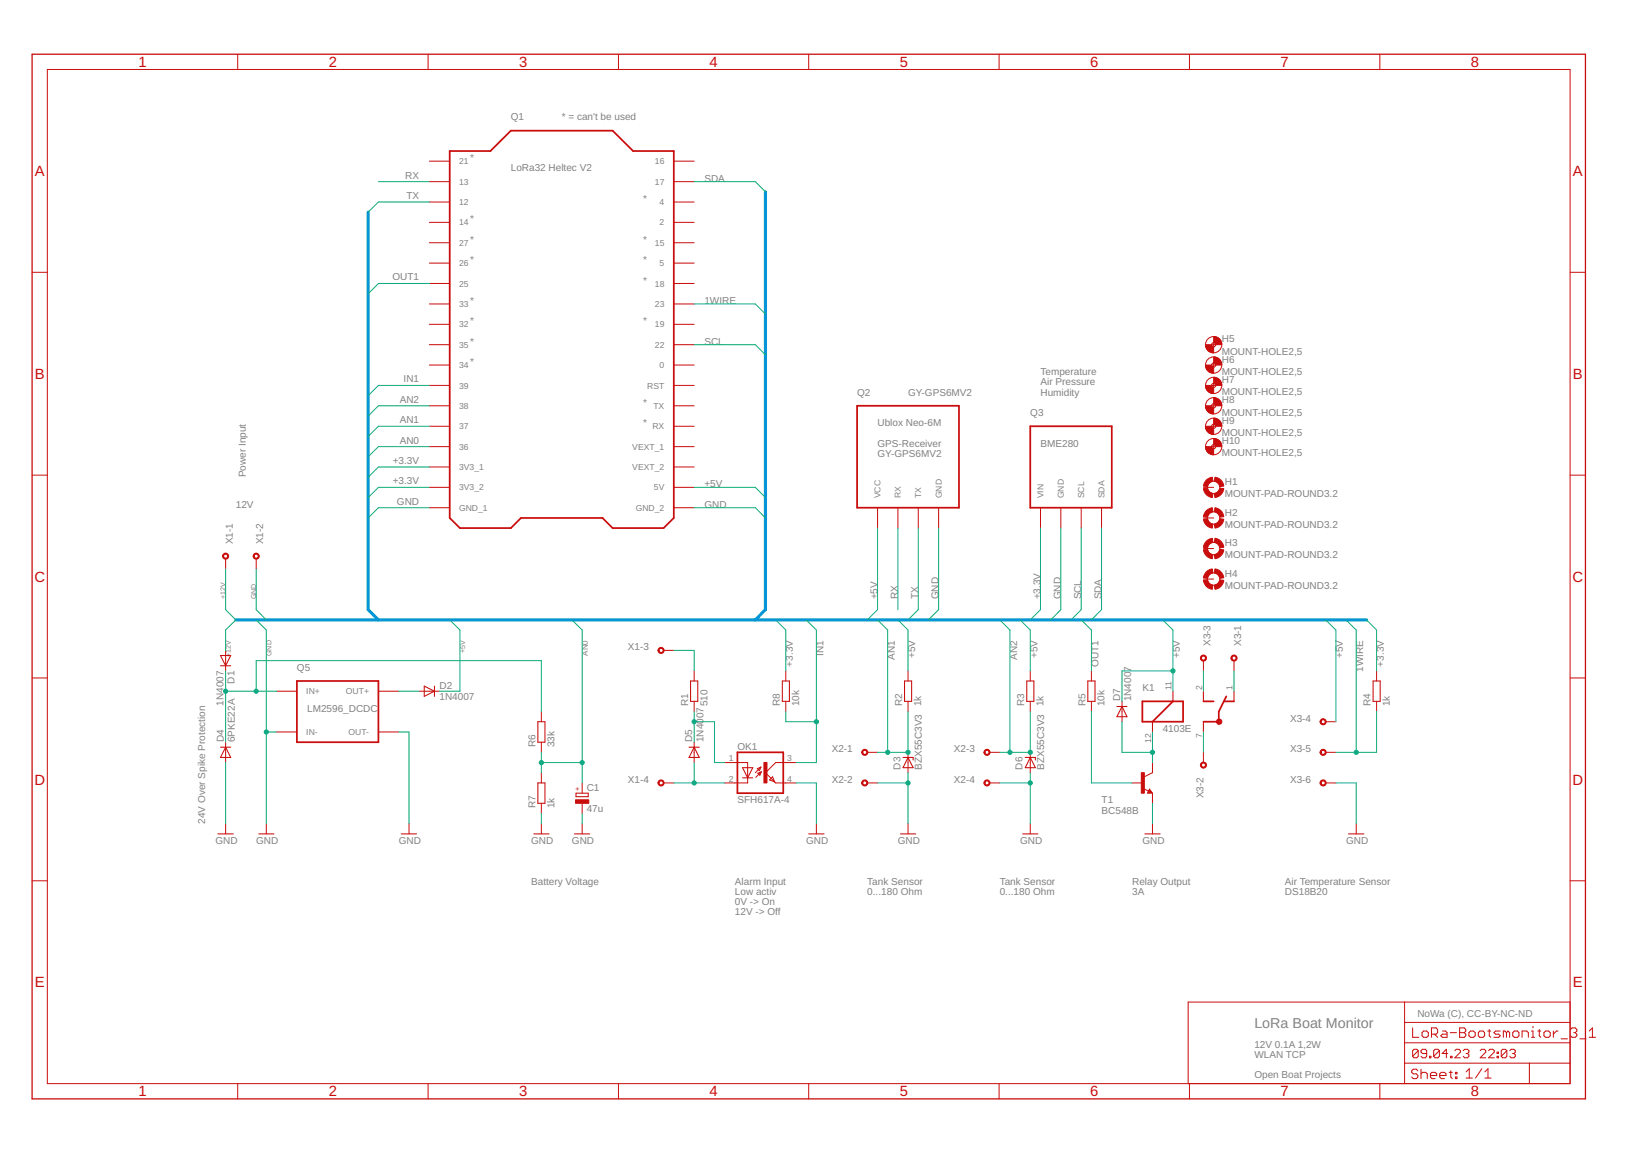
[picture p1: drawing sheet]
<svg xmlns="http://www.w3.org/2000/svg" width="297mm" height="210mm" viewBox="0 0 297 210" stroke-linecap="round" stroke-linejoin="round" font-family="sans-serif">
<g fill="none" stroke="#c90d0c" stroke-width=".18">
<path d="M8.6 12.6h277.2v184.5h-277.2zM43.3 9.9v2.7M77.9 9.9v2.7M112.6 9.9v2.7M147.2 9.9v2.7M181.8 9.9v2.7M216.5 9.9v2.7M251.1 9.9v2.7M78.1 29.3h3.8M78.1 33h3.8M78.1 36.7h3.8M122.6 29.3h3.7"/>
<path d="M122.6 33h3.7M122.6 36.7h3.7M5.8 49.5h2.8M78.1 40.4h3.8M78.1 44.2h3.8M78.1 47.9h3.8M78.1 51.6h3.8M78.1 55.3h3.8M78.1 59h3.8M122.6 40.4h3.7M122.6 44.2h3.7M122.6 47.9h3.7"/>
<path d="M122.6 51.6h3.7M122.6 55.3h3.7M122.6 59h3.7M285.8 49.5h2.8M78.1 62.7h3.8M78.1 66.4h3.8M78.1 70.1h3.8M78.1 73.8h3.8M78.1 77.5h3.8M122.6 62.7h3.7M122.6 66.4h3.7M122.6 70.1h3.7"/>
<path d="M122.6 73.8h3.7M122.6 77.5h3.7M220.5 62.7h.8M220.5 66.4h.8M220.5 70.1h.8M220.5 73.8h.8M220.5 77.5h.8M220.9 62.3v.8M220.9 66v.8M220.9 69.7v.8M220.9 73.4v.8M220.9 77.2v.7"/>
<path d="M5.8 86.4h2.8M78.1 88.6h3.8M78.1 81.2h3.8M78.1 84.9h3.8M78.1 92.4h3.8M122.6 88.6h3.7M122.6 81.2h3.7M122.6 84.9h3.7M122.6 92.4h3.7M159.7 92.4v3.7M163.4 92.4v3.7M167.1 92.4v3.7"/>
<path d="M170.8 92.4v3.7M189.4 92.4v3.7M193.1 92.4v3.7M196.8 92.4v3.7M200.5 92.4v3.7M219 88.6h1.9M219 94.2h1.9M219 99.8h1.9M220.5 81.2h.8M220.9 80.9v.7M285.8 86.4h2.8M41.1 101.6v1.9"/>
<path d="M41.1 118.3v3.7M46.6 101.6v1.9M120.8 118.3h1.8M219 105.3h1.9M5.8 123.3h2.8M41.1 135v3.7M50.3 125.7h3.7M50.3 133.1h3.7M68.9 125.7h3.7M68.9 133.1h3.7M76.3 125.7h3.7M98.5 129.4v1.9"/>
<path d="M98.5 135v1.8M126.3 122v1.9M126.3 127.6v1.8M126.3 135v3.7M131.9 138.7h4.2v.9M137.8 139.8l.7-.3-.3 .7zM138.5 139.5l-1 1M143 122v1.9M143 127.6v1.8M144.9 138.7h-3.7l-1.9 1.8 1.9 1.9h3.7M157.9 136.8h1.8M165.3 122v1.9"/>
<path d="M165.3 127.6v1.8M165.3 136.8v3.7M180.1 136.8h1.9M187.5 122v1.9M187.5 127.6v1.8M187.5 136.8v3.7M198.6 122v1.9M198.6 127.6v1.8M204.2 127.6v3.7M209.8 138.7v1.8l-1.5 .8M219 120.2v1.8M219 136.8v1.9"/>
<path d="M224.6 120.2v1.8M241.3 136.8h1.8M241.3 131.3h1.8M250.5 122v1.9M250.5 127.6v1.8M285.8 123.3h2.8M41.1 149.8v1.9M48.5 149.8v1.9M74.4 149.8v1.9M98.5 140.5v1.9M98.5 146.1v1.9M98.5 149.8v1.9"/>
<path d="M106 142.4v1.9M106 146.1v1.9M106 149.8v1.9M120.8 142.4h1.8M136.1 141.5v.9h-4.2M137.9 140.7l.7-.3-.3 .6zM138.6 140.4l-1 1M140.6 141.3l.4 .9-.9-.3zM148.6 149.8v1.9M157.9 142.4h1.8M165.3 149.8v1.9M180.1 142.4h1.9"/>
<path d="M187.5 149.8v1.9M206.1 142.4h1.8M208.1 143.4l.9 .5M209.2 143.5l.6 .8h-.9zM209.8 144.3v1.8M209.8 149.8v1.9M241.3 142.4h1.8M246.8 149.8v1.9M5.8 160.2h2.8M285.8 160.2h2.8M43.3 197.1v2.8M77.9 197.1v2.8"/>
<path d="M112.6 197.1v2.8M147.2 197.1v2.8M181.8 197.1v2.8M216.5 197.1v2.8M251.1 197.1v2.8M255.7 193.4h30.1M255.7 182.3v14.8M255.7 189.7h30.1M255.7 186h30.1M257.1 187v1.7h1.2M258.1 194.8l-.3-.3h-.6l-.3 .3v.3l.3 .2h.6l.3 .3v.3l-.3 .3h-.6l-.3-.3M258.1 191.1l-.2-.2h-.5l-.3 .2v1"/>
<path d="M258.1 191.1v1l-.2 .3h-.5l-.3-.3M258.1 191.1l-1 1M258.6 194.5v1.7M258.6 195.3l.3-.2h.6l.3 .2v.9M259.1 187.5h.6l.3 .3v.6l-.3 .3h-.6l-.3-.3v-.6zM259.7 191.6h-.8l-.3-.2v-.3l.3-.2h.5l.3 .2v1l-.3 .3h-.5l-.3-.3M260.2 192.1h.2v.3h-.2zM260.3 195.6h1.2v-.3l-.3-.2h-.6l-.3 .2v.6l.3 .3h.6M260.5 188.1h.9l.3-.3v-.5l-.3-.3h-.9v1.7M261.1 188.1l.6 .6M262 191.1l-.3-.2h-.5l-.3 .2v1M262 191.1v1l-.3 .3h-.5l-.3-.3"/>
<path d="M262 191.1l-1.1 1M262 195.6h1.2v-.3l-.3-.2h-.6l-.3 .2v.6l.3 .3h.6M262.5 187.5h.6l.3 .3v.9h-.9l-.3-.3 .3-.3h.9M263.5 191.6h-1l.7-.7v1.5M263.8 195.1h.5M263.9 187.8h1.2M264 192.1h.3v.3h-.3zM264.1 194.8v1.1l.2 .3M264.8 191.1l.2-.2h.6l.2 .2v.3l-1 1h1M264.9 195.1h.3v.2h-.3zM264.9 195.9h.3v.3h-.3zM265.7 187h.8l.3 .3v.2l-.3 .3 .3 .3v.3l-.3 .3h-.8z"/>
<path d="M265.7 187.8h.8M266.3 191.1l.3-.2h.5l.3 .2v.3l-.3 .2M266.8 191.6h.3M266.8 195l.6-.6v1.7M266.8 196.1h1.2M267.1 191.6l.3 .3v.2l-.3 .3h-.5l-.3-.3M267.4 187.8l.3-.3h.5l.3 .3v.6l-.3 .3h-.5l-.3-.3zM269.3 187.5h.6l.3 .3v.6l-.3 .3h-.6l-.2-.3v-.6zM269.4 191.1l.3-.2h.5l.2 .2v.3l-1 1h1M269.7 194.4l-1.1 1.7M270.3 196.1h1.1M270.3 195l.5-.6v1.7"/>
<path d="M270.8 187.5h.5M270.9 191.1l.3-.2h.5l.3 .2v.3l-1.1 1h1.1M271.1 187.3v1.1l.2 .3M272.5 192.1h.2v.3h-.2zM272.5 191.4h.2v.2h-.2zM273 187.5h-.8l-.3 .3 .3 .3h.6l.2 .3-.2 .3h-.9M274.2 187.8l-.3-.3h-.3v1.2M274.2 187.8v.9M274.2 187.8l.3-.3 .3 .3v.9M274.3 191.1l-.3-.2h-.5l-.3 .2v1M274.3 191.1v1l-.3 .3h-.5l-.3-.3M274.3 191.1l-1.1 1"/>
<path d="M274.8 191.1l.2-.2h.5l.3 .2v.3l-.3 .2M275.3 191.6h.2M275.5 191.6l.3 .3v.2l-.3 .3h-.5l-.2-.3M275.6 187.5h.6l.3 .3v.6l-.3 .3h-.6l-.3-.3v-.6zM277 188.7v-1.2h.9l.3 .3v.9M278.4 193.4v3.7M278.7 188.7h.6M278.7 187.5h.3v1.2M279 186.7v.3M279.9 187.5h.5M280.2 187.3v1.1l.2 .3M281 187.8l.3-.3h.6l.3 .3v.6l-.3 .3h-.6l-.3-.3z"/>
<path d="M282.7 187.5v1.2M283.6 187.5h-.3l-.6 .6M284.1 189h1.2M285.8 182.3h-69.5v14.8M285.9 187.3l.2-.3h.6l.3 .3v.2l-.3 .3M286.4 187.8h.3M286.7 187.8l.3 .3v.3l-.3 .3h-.6l-.2-.3M287.5 189h1.2M289.3 188.7h1.1M289.3 187.5l.5-.5v1.7"/>
<circle cx="220.9" cy="66.4" r="1.48"/>
<circle cx="220.9" cy="77.5" r="1.48"/>
<circle cx="220.9" cy="62.7" r="1.48"/>
<circle cx="220.9" cy="70.1" r="1.48"/>
<circle cx="220.9" cy="73.8" r="1.48"/>
<circle cx="220.9" cy="70.1" r=".38"/>
<circle cx="220.9" cy="73.8" r=".38"/>
<circle cx="220.9" cy="77.5" r=".38"/>
<circle cx="220.9" cy="62.7" r=".38"/>
<circle cx="220.9" cy="66.4" r=".38"/>
<circle cx="220.9" cy="81.2" r="1.48"/>
<circle cx="220.9" cy="88.6" r="1.12"/>
<circle cx="220.9" cy="94.2" r="1.12"/>
<circle cx="220.9" cy="99.8" r="1.12"/>
<circle cx="220.9" cy="81.2" r=".38"/>
<circle cx="220.9" cy="105.3" r="1.12"/>
</g>
<path d="M5.8 9.9h282.8v190h-282.8z" fill="none" stroke="#c90d0c" stroke-width=".23"/>
<g fill="none" stroke="#c90d0c" stroke-width=".19">
<path d="M40.1 119.2h1.9l-.9 1.9zM40.1 121.1h1.9M40.1 135.9h1.9M41.1 135.9l.9 1.9h-1.9zM77.2 124.8l1.9 .9-1.9 1zM79.1 124.8v1.9M97.9 131.3h1.3v3.7h-1.3zM125.4 135.9h1.9M125.7 123.9h1.3v3.7h-1.3zM126.3 135.9l1 1.9h-1.9zM135.1 139.6h1.9l-.9 1.9zM136.1 139.6v1.9"/>
<path d="M142.4 123.9h1.3v3.7h-1.3zM164.4 137.8h1.8v.4M164.6 123.9h1.3v3.7h-1.3zM165.3 137.8l.9 1.8h-1.8zM186.6 137.8h1.8v.4M186.9 123.9h1.3v3.7h-1.3zM187.5 137.8l.9 1.8h-1.8zM198 123.9h1.3v3.7h-1.3zM203.3 128.5h1.8M204.2 128.5l.9 1.9h-1.8zM209.8 131.3v1.8M213.5 125.7v1.9"/>
<path d="M219 125.7v1.9M219 131.3v1.8M224.6 125.7v1.9M249.9 123.9h1.3v3.7h-1.3zM39.7 151.7h2.8M47.1 151.7h2.8M73 151.7h2.8M97.2 151.7h2.7M97.9 142.4h1.3v3.7h-1.3zM104.6 151.7h2.7M104.8 144.3h2.3v.6h-2.3zM135.1 141.5h1.9"/>
<path d="M147.2 151.7h2.8M163.9 151.7h2.8M186.1 151.7h2.8M208.4 151.7h2.8M209.2 143.9l.1 .2h-.3l.2-.4 .4 .5h-.6M245.4 151.7h2.8"/>
</g>
<g fill="#c90d0c" stroke="#c90d0c" stroke-width=".18">
<path d="M104.8 145.5h2.4v.6h-2.4z"/>
<path d="M139 138.7h.6v3.7h-.6z"/>
<path d="M207.7 140.5h.6v3.8h-.6z"/>
</g>
<g fill="#c90d0c" stroke="#c90d0c" stroke-width=".18">
<path d="M221.1 86.8a1.8 1.8 0 0 1 1.6 1.6l-.7 .1a1.17 1.17 0 0 0-1-1z" fill-rule="evenodd"/>
<path d="M219.6 87.3l.6-.4 .5-.1v.7a1.18 1.18 0 0 0-.9 1l-.8-.1z" fill-rule="evenodd"/>
<path d="M219 88.9l.8-.1a1.19 1.19 0 0 0 .9 1v.7a1.85 1.85 0 0 1-1.7-1.6z" fill-rule="evenodd"/>
<path d="M221 89.8a1.18 1.18 0 0 0 1-1l.7 .1a1.85 1.85 0 0 1-1.6 1.6z" fill-rule="evenodd"/>
<path d="M221.1 92.4a1.85 1.85 0 0 1 1.6 1.6l-.7 .1a1.18 1.18 0 0 0-1-1z" fill-rule="evenodd"/>
<path d="M219.6 92.9l1.1-.5v.7a1.19 1.19 0 0 0-.9 1l-.8-.1z" fill-rule="evenodd"/>
<path d="M219 94.4l.8-.1a1.18 1.18 0 0 0 .9 1v.8a1.85 1.85 0 0 1-1.7-1.7z" fill-rule="evenodd"/>
<path d="M221 95.3a1.17 1.17 0 0 0 1-1l.7 .1a1.86 1.86 0 0 1-1.6 1.7z" fill-rule="evenodd"/>
<path d="M221.1 97.9a1.85 1.85 0 0 1 1.6 1.6l-.7 .1a1.13 1.13 0 0 0-1-.9z" fill-rule="evenodd"/>
<path d="M219.6 98.4l.6-.4 .5-.1v.8a1.12 1.12 0 0 0-.9 .9l-.8-.1 .2-.5z" fill-rule="evenodd"/>
<path d="M219 100l.8-.1a1.14 1.14 0 0 0 .9 1v.7a1.85 1.85 0 0 1-1.7-1.6z" fill-rule="evenodd"/>
<path d="M221 100.9a1.11 1.11 0 0 0 1-1l.7 .1a1.86 1.86 0 0 1-1.6 1.6z" fill-rule="evenodd"/>
<path d="M221.1 103.5a1.86 1.86 0 0 1 1.6 1.6l-.7 .1a1.13 1.13 0 0 0-1-1z" fill-rule="evenodd"/>
<path d="M219.6 104l.6-.4 .5-.1v.7a1.12 1.12 0 0 0-.9 1l-.8-.1z" fill-rule="evenodd"/>
<path d="M219 105.6l.8-.1a1.14 1.14 0 0 0 .9 .9v.8a1.85 1.85 0 0 1-1.7-1.6z" fill-rule="evenodd"/>
<path d="M221 106.4a1.18 1.18 0 0 0 1-.9l.7 .1a1.85 1.85 0 0 1-1.6 1.6z" fill-rule="evenodd"/>
<path d="M40.7 100.8a.56 .56 0 0 1 .9 .1 .56 .56 0 0 1-.4 .8 .56 .56 0 0 1-.7-.5h.2a.37 .37 0 0 1 .5-.4 .37 .37 0 0 1 .1 .7 .37 .37 0 0 1-.6-.2v-.1h-.2z" fill-rule="evenodd"/>
<path d="M46.2 100.8a.56 .56 0 0 1 .9 .1 .56 .56 0 0 1-.3 .8 .56 .56 0 0 1-.7-.5h.1a.37 .37 0 0 1 .5-.4 .37 .37 0 0 1 .2 .6 .37 .37 0 0 1-.6-.1l-.1-.1h-.1z" fill-rule="evenodd"/>
<path d="M120 117.9a.56 .56 0 0 1 .8 .2 .56 .56 0 0 1-.4 .8 .56 .56 0 0 1-.6-.6h.2a.38 .38 0 0 1 .5-.3 .38 .38 0 0 1 .1 .6 .38 .38 0 0 1-.6-.1v-.2h-.2z" fill-rule="evenodd"/>
<path d="M120 142a.56 .56 0 0 1 .8 .1 .56 .56 0 0 1-.3 .8 .56 .56 0 0 1-.7-.5h.2a.38 .38 0 0 1 .5-.3 .38 .38 0 0 1 .1 .6 .38 .38 0 0 1-.6-.1v-.2h-.2z" fill-rule="evenodd"/>
<path d="M157 136.4a.56 .56 0 0 1 .9 .2 .56 .56 0 0 1-.4 .8 .56 .56 0 0 1-.7-.6h.2a.37 .37 0 0 1 .6-.3 .37 .37 0 0 1 0 .6 .37 .37 0 0 1-.5-.1l-.1-.2h-.2z" fill-rule="evenodd"/>
<path d="M157 142a.56 .56 0 0 1 .9 .1 .56 .56 0 0 1-.4 .8 .56 .56 0 0 1-.7-.5h.2a.37 .37 0 0 1 .6-.3 .37 .37 0 0 1 0 .6 .37 .37 0 0 1-.5-.1l-.1-.2h-.2z" fill-rule="evenodd"/>
<path d="M179.3 136.4a.56 .56 0 0 1 .8 .2 .56 .56 0 0 1-.3 .8 .56 .56 0 0 1-.7-.6h.2a.37 .37 0 0 1 .5-.3 .37 .37 0 0 1 .1 .6 .37 .37 0 0 1-.6-.1v-.2h-.2z" fill-rule="evenodd"/>
<path d="M179.3 142a.56 .56 0 0 1 .8 .1 .56 .56 0 0 1-.3 .8 .56 .56 0 0 1-.7-.5h.2a.37 .37 0 0 1 .5-.3 .37 .37 0 0 1 .1 .6 .37 .37 0 0 1-.6-.1v-.2h-.2z" fill-rule="evenodd"/>
<path d="M224.2 119.3a.56 .56 0 0 1 .9 .1 .56 .56 0 0 1-.4 .8 .56 .56 0 0 1-.7-.5h.2a.37 .37 0 0 1 .6-.3 .37 .37 0 0 1 .1 .6 .37 .37 0 0 1-.6-.2l-.1-.1h-.2z" fill-rule="evenodd"/>
<path d="M218.7 138.7a.56 .56 0 0 1 .8 .2 .56 .56 0 0 1-.3 .8 .56 .56 0 0 1-.7-.5h.2a.37 .37 0 0 1 .5-.3 .37 .37 0 0 1 .1 .6 .37 .37 0 0 1-.6-.2v-.1h-.2z" fill-rule="evenodd"/>
<path d="M218.7 119.3a.56 .56 0 0 1 .8 .2 .56 .56 0 0 1-.3 .8 .56 .56 0 0 1-.7-.6h.2a.37 .37 0 0 1 .5-.3 .37 .37 0 0 1 .1 .6 .37 .37 0 0 1-.6-.2v-.1h-.2z" fill-rule="evenodd"/>
<path d="M240.5 130.9a.56 .56 0 0 1 .8 .1 .56 .56 0 0 1-.4 .8 .56 .56 0 0 1-.6-.5h.2a.38 .38 0 0 1 .5-.3 .38 .38 0 0 1 .1 .6 .38 .38 0 0 1-.6-.2v-.1h-.2z" fill-rule="evenodd"/>
<path d="M240.5 136.4a.56 .56 0 0 1 .8 .2 .56 .56 0 0 1-.4 .8 .56 .56 0 0 1-.6-.6h.2a.38 .38 0 0 1 .5-.3 .38 .38 0 0 1 .1 .6 .38 .38 0 0 1-.6-.1v-.2h-.2z" fill-rule="evenodd"/>
<path d="M240.5 142a.56 .56 0 0 1 .8 .1 .56 .56 0 0 1-.3 .8 .56 .56 0 0 1-.7-.5h.2a.38 .38 0 0 1 .5-.3 .38 .38 0 0 1 .1 .6 .38 .38 0 0 1-.6-.1v-.2h-.2z" fill-rule="evenodd"/>
<path d="M220.9 61.2a1.45 1.45 0 0 1 1.5 1.5h-1.1l-.2-.3-.2-.1z" fill-rule="evenodd"/>
<path d="M219.4 62.7h1.1l.1 .2 .3 .2v1.1a1.45 1.45 0 0 1-1.5-1.5z" fill-rule="evenodd"/>
<path d="M220.9 64.9a1.45 1.45 0 0 1 1.5 1.5h-1.1l-.2-.3-.2-.1z" fill-rule="evenodd"/>
<path d="M219.4 66.4h1.1l.1 .3 .3 .1v1.1a1.45 1.45 0 0 1-1.5-1.5z" fill-rule="evenodd"/>
<path d="M220.9 68.6a1.45 1.45 0 0 1 1.5 1.5h-1.1l-.2-.3-.2-.1z" fill-rule="evenodd"/>
<path d="M219.4 70.1h1.1l.1 .3 .3 .1v1.1a1.45 1.45 0 0 1-1.5-1.5z" fill-rule="evenodd"/>
<path d="M220.9 72.3a1.48 1.48 0 0 1 1.5 1.5h-1.1l-.2-.2-.2-.2z" fill-rule="evenodd"/>
<path d="M219.4 73.8h1.1l.1 .3 .3 .1v1.1a1.45 1.45 0 0 1-1.5-1.5z" fill-rule="evenodd"/>
<path d="M220.9 76.1a1.45 1.45 0 0 1 1.5 1.4h-1.1l-.2-.2-.2-.1z" fill-rule="evenodd"/>
<path d="M219.4 77.5h1.1l.1 .3 .3 .1v1.1a1.48 1.48 0 0 1-1.5-1.5z" fill-rule="evenodd"/>
<path d="M220.9 79.8a1.45 1.45 0 0 1 1.5 1.4h-1.1l-.2-.2-.2-.1z" fill-rule="evenodd"/>
<path d="M219.4 81.2h1.1l.1 .3 .3 .1v1.1a1.45 1.45 0 0 1-1.5-1.5z" fill-rule="evenodd"/>
<path d="M221.6 130.9a.49 .49 0 0 1 .8 .2 .49 .49 0 0 1-.4 .6 .49 .49 0 0 1-.6-.4h.3a.2 .2 0 0 1 .3-.2 .2 .2 0 0 1 0 .3 .2 .2 0 0 1-.3 0l-.3-.1z" fill-rule="evenodd"/>
</g>
<path d="M81.9 27.5h7.4l3.7-3.7h18.5l3.7 3.7h7.4v66.7l-1.8 1.9h-9.3l-1.8-1.9h-14.9l-1.8 1.9h-9.3l-1.8-1.9zM156 73.8h18.5v18.6h-18.5zM187.5 77.5h14.9v14.9h-14.9zM54 123.9h14.9v11.1h-14.9zM134.2 136.8h8.4v7.5h-8.4zM207.9 127.6h7.4v3.7h-7.4zM213.5 127.6l-3.7 3.7M219 127.6h1.9M222.7 127.6h1.9M223.2 126.7l-1.4 2.7v1.9h-2.8" fill="none" stroke="#c90d0c" stroke-width=".32"/>
<path d="M67 38.6v72.3l1.9 1.9M139.3 34.9v76l-1.8 1.9M42.9 112.8h205.8" fill="none" stroke="#0696d7" stroke-width=".57"/>
<g fill="none" stroke="#0dab76" stroke-width=".18">
<path d="M68.9 33h9.2M78.1 36.7h-9.2l-1.9 1.9M126.3 33h11.2l1.8 1.9M78.1 51.6h-9.2l-1.9 1.8M126.3 55.3h11.2l1.8 1.8M78.1 70.1h-9.2l-1.9 1.9M78.1 77.5h-9.2l-1.9 1.9M78.1 73.8h-9.2l-1.9 1.9M126.3 62.7h11.2l1.8 1.9M78.1 92.4h-9.2l-1.9 1.8M78.1 88.6h-9.2l-1.9 1.9M78.1 84.9h-9.2l-1.9 1.9"/>
<path d="M78.1 81.2h-9.2l-1.9 1.9M126.3 92.4h11.2l1.8 1.8M126.3 88.6h11.2l1.8 1.9M159.7 96.1v14.8l-1.8 1.9M163.4 96.1v14.8M167.1 96.1v14.8l-1.8 1.9M170.8 96.1v14.8l-1.8 1.9M189.4 96.1v14.8l-1.9 1.9M193.1 96.1v14.8l-1.9 1.9M196.8 96.1v14.8l-1.9 1.9M200.5 96.1v14.8l-1.9 1.9M41.1 103.5v7.4l1.8 1.9-1.8 1.8v3.7"/>
<path d="M46.6 112.8l1.9 1.8v35.2M46.6 103.5v7.4l1.9 1.9M81.9 112.8l1.8 1.8v11.1h-3.7M104.1 112.8l1.9 1.8v27.8M122.6 118.3h3.7v3.7M141.2 112.8l1.8 1.8v7.4M146.7 112.8l1.9 1.8v24.1h-3.7M159.7 112.8l1.9 1.8v22.2M163.4 112.8l1.9 1.8v7.4M182 112.8l1.8 1.8v22.2M185.7 112.8l1.8 1.8v7.4M196.8 112.8l1.8 1.8v7.4"/>
<path d="M211.6 112.8l1.9 1.8v11.1M241.3 112.8l1.8 1.8v16.7M245 112.8l1.8 1.8v22.2M248.7 112.8l1.8 1.8v7.4M41.1 122v13M41.1 138.7v11.1M41.1 125.7h9.2M46.6 125.7v-5.5h51.9v9.2M48.5 133.1h1.8M72.6 133.1h1.8v16.7M72.6 125.7h3.7M98.5 136.8v3.7"/>
<path d="M98.5 138.7h7.5M126.3 129.4v5.6M126.3 138.7v3.7M126.3 131.3h3.7v7.4h1.9M143 129.4v1.9h5.6M165.3 129.4v7.4h-5.6M187.5 129.4v7.4h-5.5M198.6 129.4v13h7.5M204.2 131.3v5.5h5.6M209.8 133.1v5.6M213.5 122h-9.3v5.6M219 122v3.7"/>
<path d="M219 133.1v3.7M224.6 122v3.7M250.5 129.4v7.4h-7.4M98.5 148v1.8M106 148v1.8M122.6 142.4h9.3M144.9 142.4h3.7v7.4M159.7 142.4h5.6M165.3 140.5v9.3M182 142.4h5.5M187.5 140.5v9.3M209.8 146.1v3.7"/>
<path d="M243.1 142.4h3.7v7.4"/>
</g>
<g fill="#0dab76" stroke="#0dab76" stroke-width=".18">
<circle cx="48.5" cy="133.1" r=".38"/>
<circle cx="165.3" cy="142.4" r=".38"/>
<circle cx="187.5" cy="142.4" r=".38"/>
<circle cx="213.5" cy="122" r=".38"/>
<circle cx="41.1" cy="125.7" r=".38"/>
<circle cx="46.6" cy="125.7" r=".38"/>
<circle cx="126.3" cy="142.4" r=".38"/>
<circle cx="148.6" cy="131.3" r=".38"/>
<circle cx="246.8" cy="136.8" r=".38"/>
<circle cx="98.5" cy="138.7" r=".38"/>
<circle cx="106" cy="138.7" r=".38"/>
<circle cx="165.3" cy="136.8" r=".38"/>
<circle cx="161.6" cy="136.8" r=".38"/>
<circle cx="187.5" cy="136.8" r=".38"/>
<circle cx="183.8" cy="136.8" r=".38"/>
<circle cx="126.3" cy="131.3" r=".38"/>
<circle cx="209.8" cy="136.8" r=".38"/>
</g>
<g font-size="2.7" fill="#c90d0c">
<text x="25.2" y="12.2">1</text>
<text x="59.8" y="12.2">2</text>
<text x="94.5" y="12.2">3</text>
<text x="129.1" y="12.2">4</text>
<text x="163.8" y="12.2">5</text>
<text x="198.4" y="12.2">6</text>
<text x="233.1" y="12.2">7</text>
<text x="267.7" y="12.2">8</text>
<text x="6.3" y="32">A</text>
<text x="286.3" y="32">A</text>
<text x="6.3" y="68.9">B</text>
<text x="286.3" y="68.9">B</text>
<text x="6.3" y="105.8">C</text>
<text x="286.2" y="105.8">C</text>
<text x="6.3" y="142.7">D</text>
<text x="286.2" y="142.7">D</text>
<text x="6.3" y="179.6">E</text>
<text x="286.3" y="179.6">E</text>
<text x="25.2" y="199.4">1</text>
<text x="59.8" y="199.4">2</text>
<text x="94.5" y="199.4">3</text>
<text x="129.1" y="199.4">4</text>
<text x="163.8" y="199.4">5</text>
<text x="198.4" y="199.4">6</text>
<text x="233.1" y="199.4">7</text>
<text x="267.7" y="199.4">8</text>
</g>
<text font-size="2.6" fill="#808080" x="228.3" y="186.9">LoRa Boat Monitor</text>
<g font-size="1.8" fill="#808080">
<text x="93" y="21.9">Q1</text>
<text x="102.2" y="21.9">* = can't be used</text>
<text x="85.6" y="29.3">*</text>
<text x="73.8" y="32.5">RX</text>
<text x="93" y="31.2">LoRa32 Heltec V2</text>
<text x="128.2" y="33">SDA</text>
<text x="74" y="36.2">TX</text>
<text x="85.6" y="40.4">*</text>
<text x="117.1" y="36.7">*</text>
<text x="85.6" y="44.2">*</text>
<text x="85.6" y="47.9">*</text>
<text x="117.1" y="47.9">*</text>
<text x="117.1" y="44.2">*</text>
<text x="71.4" y="51">OUT1</text>
<text x="117.1" y="51.6">*</text>
<text x="85.6" y="55.3">*</text>
<text x="85.6" y="59">*</text>
<text x="117.1" y="59">*</text>
<text x="128.2" y="55.3">1WIRE</text>
<text x="85.6" y="62.7">*</text>
<text x="128.2" y="62.7">SCL</text>
<text x="222.4" y="64.5">MOUNT-HOLE2,5</text>
<text x="222.4" y="62.3">H5</text>
<text x="222.4" y="66">H6</text>
<text x="73.5" y="69.5">IN1</text>
<text x="85.6" y="66.4">*</text>
<text x="156" y="72">Q2</text>
<text x="165.3" y="72">GY-GPS6MV2</text>
<text x="189.4" y="68.3">Temperature</text>
<text x="189.4" y="70.1">Air Pressure</text>
<text x="189.4" y="72">Humidity</text>
<text x="222.4" y="68.2">MOUNT-HOLE2,5</text>
<text x="222.4" y="71.9">MOUNT-HOLE2,5</text>
<text x="222.4" y="69.7">H7</text>
<text x="72.8" y="77">AN1</text>
<text x="72.8" y="73.3">AN2</text>
<text x="117.1" y="77.5">*</text>
<text x="117.1" y="73.8">*</text>
<text x="159.7" y="77.5">Ublox Neo-6M</text>
<text x="187.5" y="75.7">Q3</text>
<text x="222.4" y="75.6">MOUNT-HOLE2,5</text>
<text x="222.4" y="73.4">H8</text>
<text x="222.4" y="77.1">H9</text>
<text x="72.8" y="80.7">AN0</text>
<text x="159.7" y="81.2">GPS-Receiver</text>
<text x="159.7" y="83.1">GY-GPS6MV2</text>
<text x="189.4" y="81.2">BME280</text>
<text x="222.4" y="79.3">MOUNT-HOLE2,5</text>
<text x="222.4" y="83">MOUNT-HOLE2,5</text>
<text x="222.4" y="80.8">H10</text>
<text x="44.8" y="86.8" transform="rotate(-90 44.8 86.8)">Power Input</text>
<text x="71.5" y="84.4">+3.3V</text>
<text x="71.5" y="88.1">+3.3V</text>
<text x="128.2" y="88.6">+5V</text>
<text x="222.9" y="88.2">H1</text>
<text x="42.9" y="92.4">12V</text>
<text x="72.2" y="91.8">GND</text>
<text x="128.2" y="92.4">GND</text>
<text x="222.9" y="90.4">MOUNT-PAD-ROUND3.2</text>
<text x="222.9" y="93.8">H2</text>
<text x="42.4" y="99" transform="rotate(-90 42.4 99)">X1-1</text>
<text x="47.9" y="99" transform="rotate(-90 47.9 99)">X1-2</text>
<text x="222.9" y="96">MOUNT-PAD-ROUND3.2</text>
<text x="222.9" y="101.6">MOUNT-PAD-ROUND3.2</text>
<text x="222.9" y="99.3">H3</text>
<text x="222.9" y="107.1">MOUNT-PAD-ROUND3.2</text>
<text x="222.9" y="104.9">H4</text>
<text x="159.7" y="109" transform="rotate(-90 159.7 109)">+5V</text>
<text x="163.4" y="109" transform="rotate(-90 163.4 109)">RX</text>
<text x="167.1" y="109" transform="rotate(-90 167.1 109)">TX</text>
<text x="170.8" y="109" transform="rotate(-90 170.8 109)">GND</text>
<text x="189.4" y="109" transform="rotate(-90 189.4 109)">+3.3V</text>
<text x="193.1" y="109" transform="rotate(-90 193.1 109)">GND</text>
<text x="196.8" y="109" transform="rotate(-90 196.8 109)">SCL</text>
<text x="200.5" y="109" transform="rotate(-90 200.5 109)">SDA</text>
<text x="114.3" y="118.3">X1-3</text>
<text x="149.9" y="119.3" transform="rotate(-90 149.9 119.3)">IN1</text>
<text x="162.9" y="120" transform="rotate(-90 162.9 120)">AN1</text>
<text x="166.6" y="119.7" transform="rotate(-90 166.6 119.7)">+5V</text>
<text x="185.1" y="120" transform="rotate(-90 185.1 120)">AN2</text>
<text x="188.8" y="119.7" transform="rotate(-90 188.8 119.7)">+5V</text>
<text x="214.8" y="119.7" transform="rotate(-90 214.8 119.7)">+5V</text>
<text x="220.3" y="117.5" transform="rotate(-90 220.3 117.5)">X3-3</text>
<text x="225.9" y="117.5" transform="rotate(-90 225.9 117.5)">X3-1</text>
<text x="244.4" y="119.7" transform="rotate(-90 244.4 119.7)">+5V</text>
<text x="42.7" y="124.3" transform="rotate(-90 42.7 124.3)">D1</text>
<text x="54" y="122">Q5</text>
<text x="80" y="125.4">D2</text>
<text x="144.3" y="121.3" transform="rotate(-90 144.3 121.3)">+3.3V</text>
<text x="199.9" y="121.3" transform="rotate(-90 199.9 121.3)">OUT1</text>
<text x="207.9" y="125.7">K1</text>
<text x="248.1" y="122.2" transform="rotate(-90 248.1 122.2)">1WIRE</text>
<text x="251.8" y="121.3" transform="rotate(-90 251.8 121.3)">+3.3V</text>
<text x="40.7" y="128.4" transform="rotate(-90 40.7 128.4)">1N4007</text>
<text x="55.9" y="129.4">LM2596_DCDC</text>
<text x="80" y="127.4">1N4007</text>
<text x="125.3" y="128.5" transform="rotate(-90 125.3 128.5)">R1</text>
<text x="128.8" y="128.5" transform="rotate(-90 128.8 128.5)">510</text>
<text x="141.9" y="128.5" transform="rotate(-90 141.9 128.5)">R8</text>
<text x="145.4" y="128.5" transform="rotate(-90 145.4 128.5)">10k</text>
<text x="164.2" y="128.5" transform="rotate(-90 164.2 128.5)">R2</text>
<text x="167.7" y="128.5" transform="rotate(-90 167.7 128.5)">1k</text>
<text x="186.4" y="128.5" transform="rotate(-90 186.4 128.5)">R3</text>
<text x="189.9" y="128.5" transform="rotate(-90 189.9 128.5)">1k</text>
<text x="197.6" y="128.5" transform="rotate(-90 197.6 128.5)">R5</text>
<text x="201.1" y="128.5" transform="rotate(-90 201.1 128.5)">10k</text>
<text x="203.9" y="127.6" transform="rotate(-90 203.9 127.6)">D7</text>
<text x="205.9" y="127.6" transform="rotate(-90 205.9 127.6)">1N4007</text>
<text x="234.8" y="131.3">X3-4</text>
<text x="249.5" y="128.5" transform="rotate(-90 249.5 128.5)">R4</text>
<text x="253" y="128.5" transform="rotate(-90 253 128.5)">1k</text>
<text x="40.7" y="135" transform="rotate(-90 40.7 135)">D4</text>
<text x="42.8" y="135" transform="rotate(-90 42.8 135)">6PKE22A</text>
<text x="97.4" y="135.9" transform="rotate(-90 97.4 135.9)">R6</text>
<text x="100.9" y="135.9" transform="rotate(-90 100.9 135.9)">33k</text>
<text x="126" y="135" transform="rotate(-90 126 135)">D5</text>
<text x="128" y="135" transform="rotate(-90 128 135)">1N4007</text>
<text x="134.2" y="136.4">OK1</text>
<text x="151.4" y="136.8">X2-1</text>
<text x="173.6" y="136.8">X2-3</text>
<text x="211.6" y="133.1">4103E</text>
<text x="234.8" y="136.8">X3-5</text>
<text x="106.8" y="143.9">C1</text>
<text x="114.3" y="142.4">X1-4</text>
<text x="151.4" y="142.4">X2-2</text>
<text x="163.9" y="140" transform="rotate(-90 163.9 140)">D3</text>
<text x="167.8" y="140" transform="rotate(-90 167.8 140)">BZX55C3V3</text>
<text x="173.6" y="142.4">X2-4</text>
<text x="186.1" y="140" transform="rotate(-90 186.1 140)">D6</text>
<text x="190" y="140" transform="rotate(-90 190 140)">BZX55C3V3</text>
<text x="234.8" y="142.4">X3-6</text>
<text x="37.4" y="149.8" transform="rotate(-90 37.4 149.8)">24V Over Spike Protection</text>
<text x="97.4" y="147" transform="rotate(-90 97.4 147)">R7</text>
<text x="100.9" y="147" transform="rotate(-90 100.9 147)">1k</text>
<text x="106.8" y="147.6">47u</text>
<text x="134.2" y="146.1">SFH617A-4</text>
<text x="200.5" y="148">BC548B</text>
<text x="200.5" y="146.1">T1</text>
<text x="219" y="145.2" transform="rotate(-90 219 145.2)">X3-2</text>
<text x="39.2" y="153.5">GND</text>
<text x="46.6" y="153.5">GND</text>
<text x="72.6" y="153.5">GND</text>
<text x="96.7" y="153.5">GND</text>
<text x="104.1" y="153.5">GND</text>
<text x="146.7" y="153.5">GND</text>
<text x="163.4" y="153.5">GND</text>
<text x="185.7" y="153.5">GND</text>
<text x="207.9" y="153.5">GND</text>
<text x="245" y="153.5">GND</text>
<text x="96.7" y="160.9">Battery Voltage</text>
<text x="133.8" y="160.9">Alarm Input</text>
<text x="157.9" y="160.9">Tank Sensor</text>
<text x="182" y="160.9">Tank Sensor</text>
<text x="206.1" y="160.9">Relay Output</text>
<text x="233.9" y="160.9">Air Temperature Sensor</text>
<text x="133.8" y="162.8">Low activ</text>
<text x="133.8" y="164.7">0V -&gt; On</text>
<text x="133.8" y="166.5">12V -&gt; Off</text>
<text x="157.9" y="162.8">0...180 Ohm</text>
<text x="182" y="162.8">0...180 Ohm</text>
<text x="206.1" y="162.8">3A</text>
<text x="233.9" y="162.8">DS18B20</text>
<text x="258" y="185">NoWa (C), CC-BY-NC-ND</text>
<text x="228.3" y="190.6">12V 0.1A 1,2W</text>
<text x="228.3" y="192.5">WLAN TCP</text>
<text x="228.3" y="196.2">Open Boat Projects</text>
</g>
<g font-size="1.6" fill="#808080">
<text x="83.6" y="29.9">21</text>
<text x="119.2" y="29.9">16</text>
<text x="83.6" y="33.6">13</text>
<text x="119.2" y="33.6">17</text>
<text x="83.6" y="37.3">12</text>
<text x="83.6" y="41">14</text>
<text x="120.1" y="37.3">4</text>
<text x="120.1" y="41">2</text>
<text x="83.6" y="44.7">27</text>
<text x="119.2" y="44.7">15</text>
<text x="83.6" y="48.4">26</text>
<text x="83.6" y="52.1">25</text>
<text x="119.2" y="52.1">18</text>
<text x="120.1" y="48.4">5</text>
<text x="83.6" y="55.8">33</text>
<text x="83.6" y="59.5">32</text>
<text x="119.2" y="55.8">23</text>
<text x="119.2" y="59.6">19</text>
<text x="83.6" y="63.3">35</text>
<text x="119.2" y="63.3">22</text>
<text x="83.6" y="67">34</text>
<text x="83.6" y="70.7">39</text>
<text x="117.8" y="70.7">RST</text>
<text x="120.1" y="67">0</text>
<text x="83.6" y="74.4">38</text>
<text x="118.9" y="74.4">TX</text>
<text x="83.6" y="78.1">37</text>
<text x="83.6" y="81.8">36</text>
<text x="115.1" y="81.8">VEXT_1</text>
<text x="118.8" y="78.1">RX</text>
<text x="83.6" y="85.5">3V3_1</text>
<text x="83.6" y="89.2">3V3_2</text>
<text x="115.1" y="85.5">VEXT_2</text>
<text x="119" y="89.2">5V</text>
<text x="83.6" y="92.9">GND_1</text>
<text x="115.7" y="92.9">GND_2</text>
<text x="160.3" y="90.7" transform="rotate(-90 160.3 90.7)">VCC</text>
<text x="164" y="90.7" transform="rotate(-90 164 90.7)">RX</text>
<text x="167.7" y="90.7" transform="rotate(-90 167.7 90.7)">TX</text>
<text x="171.4" y="90.7" transform="rotate(-90 171.4 90.7)">GND</text>
<text x="189.9" y="90.7" transform="rotate(-90 189.9 90.7)">VIN</text>
<text x="193.6" y="90.7" transform="rotate(-90 193.6 90.7)">GND</text>
<text x="197.3" y="90.7" transform="rotate(-90 197.3 90.7)">SCL</text>
<text x="201.1" y="90.7" transform="rotate(-90 201.1 90.7)">SDA</text>
<text x="213.2" y="125.5" transform="rotate(-90 213.2 125.5)">11</text>
<text x="218.8" y="125.5" transform="rotate(-90 218.8 125.5)">2</text>
<text x="224.3" y="125.5" transform="rotate(-90 224.3 125.5)">1</text>
<text x="55.7" y="126.3">IN+</text>
<text x="63" y="126.3">OUT+</text>
<text x="55.7" y="133.7">IN-</text>
<text x="63.4" y="133.7">OUT-</text>
<text x="209.5" y="135.1" transform="rotate(-90 209.5 135.1)">12</text>
<text x="218.8" y="134.3" transform="rotate(-90 218.8 134.3)">7</text>
<text x="132.6" y="138.4">1</text>
<text x="132.6" y="142.1">2</text>
<text x="143.3" y="142.1">4</text>
<text x="143.3" y="138.4">3</text>
</g>
<text font-size="1.5" fill="#808080" x="107" y="119.3" transform="rotate(-90 107 119.3)">AN0</text>
<g font-size="1.3" fill="#808080">
<text x="41.1" y="109" transform="rotate(-90 41.1 109)">+12V</text>
<text x="46.6" y="109" transform="rotate(-90 46.6 109)">GND</text>
<text x="42" y="119.5" transform="rotate(-90 42 119.5)">+12V</text>
<text x="49.4" y="119.3" transform="rotate(-90 49.4 119.3)">GND</text>
<text x="84.6" y="118.8" transform="rotate(-90 84.6 118.8)">+5V</text>
</g>
<text font-size="1.3" fill="#c90d0c" x="105.5" y="144" transform="rotate(-90 105.5 144)">+</text>
</svg>
